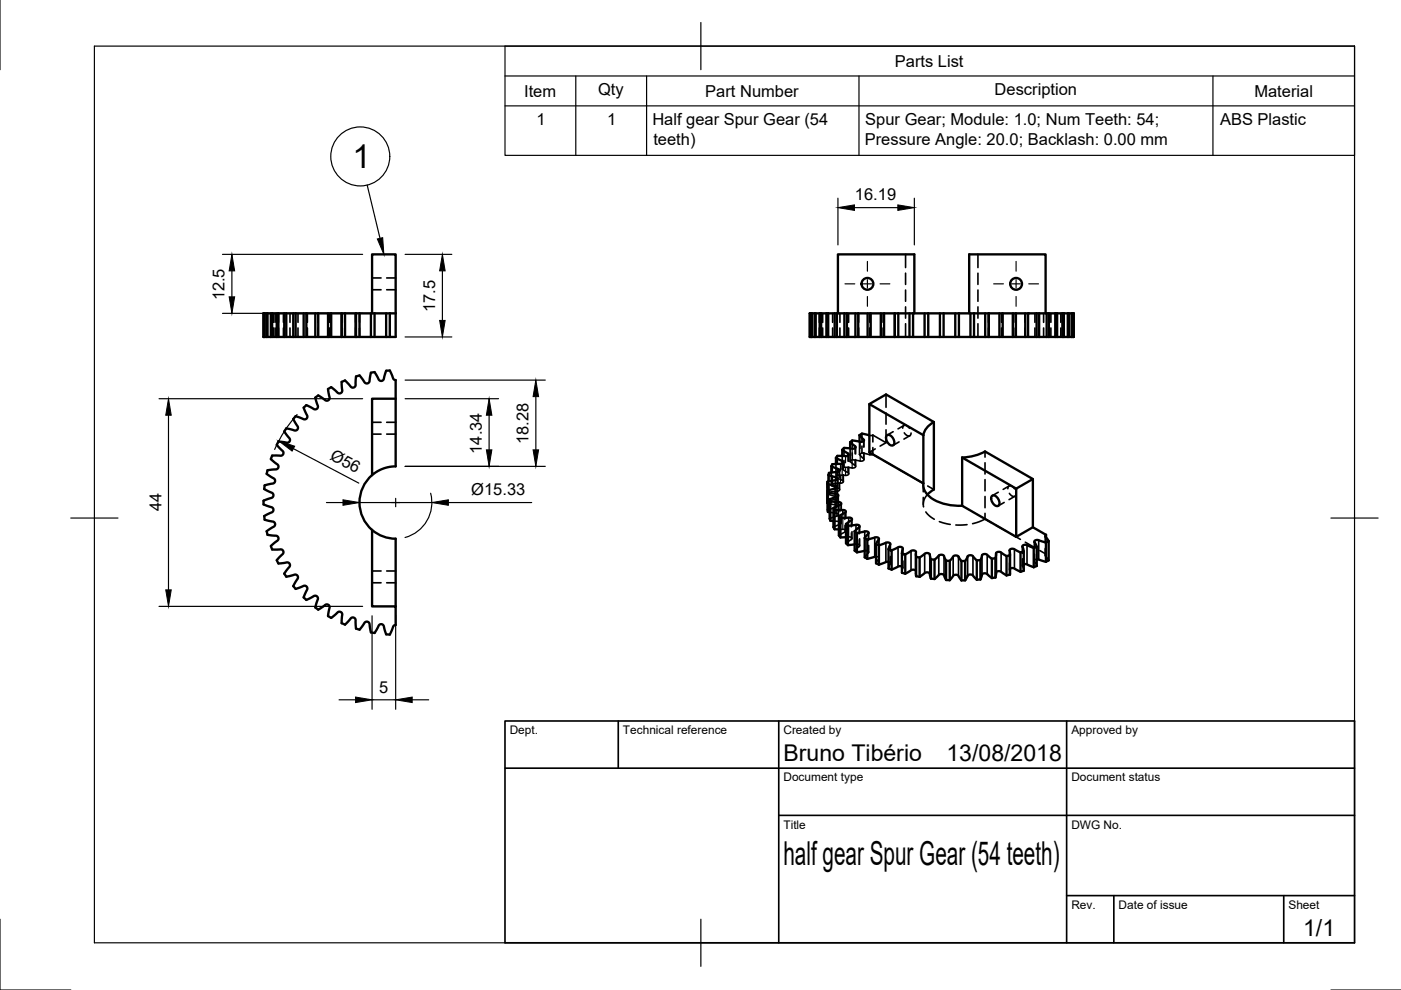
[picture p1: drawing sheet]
<svg xmlns="http://www.w3.org/2000/svg" width="297mm" height="210mm" viewBox="0 0 297 210" stroke-linecap="round" stroke-linejoin="round" font-family="sans-serif">
<!-- layer: Visible -->
<g fill="none" stroke="#000" stroke-width=".5">
<path d="M55.9 66.4v5h.1M55.9 66.4h.1M55.9 66.4h.2M56 71.4h.5M56 66.4v5M56.1 66.4h.6M56.1 66.4v5M56.5 71.4h.9M56.5 66.4v5M56.7 66.4h1M56.7 66.4v5M57.4 71.4h1.3"/>
<path d="M57.4 66.4v5M57.7 66.4h1.3M57.7 66.4v5M58.7 71.4h1.6M58.7 66.4v5M59 66.4h1.7M59 66.4v5M60.3 71.4h1.9M60.3 66.4v5M60.7 66.4h2M60.7 66.4v5M62.2 71.4h2.2"/>
<path d="M62.2 66.4v5M62.7 66.4h2.2M62.7 66.4v5M64.4 71.4h2.4M64.4 66.4v5M64.9 66.4h2.6M64.9 66.4v5M66.8 71.4h2.7M66.8 66.4v5M67.5 66.4h2.7M67.5 66.4v5M69.5 71.4h2.9"/>
<path d="M69.5 66.4v5M70.2 66.4h3M70.2 66.4v5M72.4 66.4v5M72.4 71.4h3.1M73.2 66.4h3M73.2 66.4v5M75.4 66.4v5M75.5 71.4h3.1M75.5 66.4v5M76.2 66.4h3.2M76.2 66.4v5"/>
<path d="M78.6 71.4h3.3M78.6 66.4v5M78.9 66.4v-12.5h5v12.5M79.4 66.4h3.3M79.4 66.4v5M81.9 66.4v5M82.7 66.4h1.2M82.7 66.4v5M83.9 66.4v5h-2M171.7 71.4h.3M171.7 66.4v5M171.7 66.4h.3"/>
<path d="M172 71.4h.1M172 66.4h.1M172 66.4v5M172.1 71.4h.6M172.1 66.4h.6M172.1 66.4v5M172.7 71.4h.2M172.7 66.4h.2M172.7 66.4v5M172.9 71.4h.9M172.9 66.4h.9M172.9 66.4v5"/>
<path d="M173.8 71.4h.3M173.8 66.4h.3M173.8 66.4v5M174.1 71.4h1.1M174.1 66.4h1.1M174.1 66.4v5M175.2 71.4h.4M175.2 66.4h.4M175.2 66.4v5M175.6 71.4h1.4M175.6 66.4h1.4M175.6 66.4v5"/>
<path d="M177 71.4h.4M177 66.4h.4M177 66.4v5M177.4 71.4h1.6M177.4 66.4h1.6M177.4 66.4v5M177.7 66.4v-12.5h16.2v12.5M179 71.4h.6M179 66.4h.6M179 66.4v5M179.6 71.4h1.8M179.6 66.4h2.4"/>
<path d="M179.6 66.4v5M181.4 71.4h2.5M181.4 66.4v5M182 66.4h2.6M182 66.4v5M183.9 71.4h2.8M183.9 66.4v5M184.6 66.4h2.8M184.6 66.4v5M186.7 71.4h3M186.7 66.4v5M187.4 66.4h3.1"/>
<path d="M187.4 66.4v5M189.7 66.4v5M189.7 71.4h3.1M190.5 66.4h3.1M190.5 66.4v5M192.8 71.4h3.2M192.8 66.4v5M193.6 66.4h3.2M193.6 66.4v5M196 71.4h3.3M196 66.4v5M196.8 66.4h3.3"/>
<path d="M196.8 66.4v5M199.3 71.4h3.2M199.3 66.4v5M200.1 66.4h3.2M200.1 66.4v5M202.5 71.4h3.3M202.5 66.4v5M203.3 66.4h3.2M203.3 66.4v5M205.5 66.4v-12.5h16.2v12.5M205.8 71.4h3.1M205.8 66.4v5"/>
<path d="M206.5 66.4h3.1M206.5 66.4v5M208.9 71.4h3M208.9 66.4v5M209.6 66.4h3M209.6 66.4v5M211.9 71.4h2.8M211.9 66.4v5M212.6 66.4h2.8M212.6 66.4v5M214.7 71.4h2.7M214.7 66.4v5"/>
<path d="M215.4 66.4h2.6M215.4 66.4v5M217.4 71.4h2.4M217.4 66.4v5M218 66.4h1.8M218 66.4v5M219.8 71.4h.5M219.8 66.4h.5M219.8 66.4v5M220.3 71.4h1.6M220.3 66.4h1.6M220.3 66.4v5"/>
<path d="M221.9 71.4h.5M221.9 66.4h.5M221.9 66.4v5M222.4 71.4h1.3M222.4 66.4h1.3M222.4 66.4v5M223.7 71.4h.4M223.7 66.4h.4M223.7 66.4v5M224.1 71.4h1.1M224.1 66.4h1.1M224.1 66.4v5"/>
<path d="M225.2 71.4h.4M225.2 66.4h.4M225.2 66.4v5M225.6 71.4h.8M225.6 66.4h.8M225.6 66.4v5M226.4 71.4h.2M226.4 66.4h.2M226.4 66.4v5M226.6 71.4h.6M226.6 66.4h.6M226.6 66.4v5"/>
<path d="M227.2 71.4h.1M227.2 66.4h.1M227.2 66.4v5M227.3 71.4h.3M227.3 66.4h.3M227.3 66.4v5M227.6 66.4v5M83.9 84.5h-5v16.2a7.7 7.7 0 0 1 5-1.8v-18.3l-.5-.3-.7-1.7h-.8l-.6 1.8-.4 .4-.6-.3-.9-1.6-.8 .1-.3 1.9-.4 .4-.6-.2-1.1-1.5-.7 .2-.1 2-.5 .4-.5-.1-1.2-1.4-.8 .3 .2 1.9-.4 .5-.5-.1-1.5-1.2-.7 .4 .4 1.9-.4 .5h-.5l-1.5-1.1-.7 .5 .6 1.8-.2 .5-.6 .2-1.7-.9-.5 .5 .7 1.8-.1 .5-.5 .2-1.8-.7-.5 .6 .9 1.7v.5l-.6 .3-1.8-.5-.4 .7 1.1 1.5v.6l-.5 .3-1.9-.3-.3 .7 1.3 1.4v.7l-.4 .2h-1.9l-.1 .4-.2 .3 1.5 1.2 .1 .5-.4 .5-1.9 .2-.2 .8 1.6 1 .2 .5-.4 .5-1.8 .4-.1 .8 1.7 .8 .3 .5-.3 .5-1.8 .7v.7l1.8 .7 .3 .5-.3 .5-1.7 .8 .1 .4v.4l1.8 .4 .4 .4-.1 .6-1.7 1 .2 .8 1.9 .2 .4 .4-.1 .6-1.5 1.2 .3 .7h1.9l.5 .4-.1 .5-1.3 1.4 .3 .7 1.9-.3 .5 .4v.5l-1.1 1.5 .2 .3 .2 .4 1.8-.5 .5 .2 .1 .6-.9 1.7 .5 .6 1.7-.7 .6 .2 .1 .5-.7 1.8 .5 .5 1.7-.9 .6 .2 .2 .5-.6 1.8 .7 .5 1.5-1.1 .7 .1 .2 .5-.4 1.8 .4 .2 .3 .2 1.4-1.2 .6-.1 .4 .5-.2 1.9 .8 .3 1.2-1.4 .5-.1 .5 .4 .1 2 .7 .2 1.1-1.5 .6-.2 .4 .4 .3 1.9 .8 .1 .9-1.6 .6-.3 .4 .4 .6 1.8h.8l.7-1.7 .5-.3v-3.9h-5v-16.2M176.3 98.9l1.5 .6 .2 .3-.4 .3-1.8 .2-.2 .4M176.3 98.9v1.3M177.2 97.1l1.5 .7 .1 .3-.4 .2-1.9 .1-.2 .5M177.2 97.1v1.3"/>
<path d="M178.6 95.4l1.3 1-.4 .3h-1a1.05 1.05 0 0 0-1.3 .4M178.6 95.4v1.3M180.2 93.8l1.1 .8 .1 .3-.4 .2-1.1-.1a1.15 1.15 0 0 0-1.3 .4M180.2 93.8v1.3M182.2 92.3l1 1.1-.5 .3-1-.2a1.24 1.24 0 0 0-1.5 .3M182.2 92.3v1.3M182.2 92.3a1.49 1.49 0 0 1 1.7-.1l.4 .1M184.3 85.7l3.6-2.1 10.1 5.9M188.1 92.2a1.44 1.44 0 0 1 1.3 2.2 1.44 1.44 0 0 1-1.3-2.2zM195.8 92.3l-11.5-6.6v10.2l11.5 6.6M195.8 92.3v10.2M198 89.5v14.3l-1.4 1.1"/>
<path d="M198 89.5a4 4 0 0 0-2.2 2.8M204 97v10.2M204 97l11.4 6.6M204 97l3-.5 1.8-.8 10.2 5.9v10.2l2.8 1.6M78.9 100.7a7.7 7.7 0 0 0 0 11.7M78.9 112.4a7.7 7.7 0 0 0 5 1.8v14.4M175.4 102.6l1.8 .4 .3 .3-.3 .3-1.7 .4M175.4 102.6l.1 4.1M175.5 104v.5M175.5 104v4.5M175.5 108.5l.4 .1M175.5 104.5l1.9 .2 .3 .3-.2 .3-1.6 .6"/>
<path d="M175.5 104.5v4M175.6 100.7l1.7 .5 .3 .3-.4 .3-1.8 .3v.5M175.6 100.7v1.4M175.9 105.9v4.1l.2 .4M175.9 105.9l.2 .4M176.1 110.4v-4.1l2.1 .2 .2 .2-.1 .3-1.6 .7v4.1l.2 .4M176.1 110.4l.6 .1M176.7 107.7l.2 .4M176.9 112.2h1M176.9 108.1h1.9l.5 .2-.1 .4-1.3 .7M176.9 108.1v4.1M177.9 109.4v4.1l.3 .4"/>
<path d="M177.9 109.4l.3 .4M178.2 109.8l1.9-.1 .5 .2v.4l-1.2 .8M178.2 109.8v4.1M179.4 111.1l.4 .4M179.4 111.1v4.1l.4 .4M179.4 113.9h-1.2M179.8 111.5v4.1l1.4-.2M179.8 111.5l1.8-.2 .6 .1v.3l-1 1M181.2 112.7v4l.5 .4M181.2 112.7l.5 .3M181.7 113l1.8-.3 .5 .1 .2 .3-.9 1M181.7 113v4.1"/>
<path d="M183.3 114.1v4.1l.6 .3M183.3 116.8l-1.6 .3M183.3 114.1l.6 .3M183.9 114.4l1.7-.5 .6 .1 .1 .3-.6 1M183.9 114.4v4.1M185.7 115.3l.6 .3M185.7 115.3v4.1l.6 .3M185.7 118l-1.8 .5M186.3 115.6v4.1l1.7-.6h.4M186.3 115.6l1.6-.6 .6 .1 .3 .3-.4 1M188.4 116.4v4.1l.6 .3M188.4 116.4l.6 .3"/>
<path d="M189 116.7l1.5-.7h.6l.3 .3-.2 1.1M189 116.7v4.1M191.2 117.4v4l.7 .2M191.2 117.4l.7 .1M191.9 117.5l1.4-.7 .6-.1 .3 .3v1.1M191.9 117.5v4.1M194.2 117.4v4.8M194.2 118.1v4.1M194.2 118.1l.8 .1M195.8 102.5a4 4 0 0 0 2.8 3.8l1.4 .5 1.5 .3 2.5 .1M197.4 118.6l-.3-1.1-.4-.2-.6 .1-1.1 .8v4.1l1.1-.9h.6l.4 .2 .3 1.1M197.4 118.6v4.1"/>
<path d="M197.4 118.6l.7 .1M198.1 118.7l1-1 .6-.1 .4 .2 .5 1.1M198.1 118.7v4.1M200.6 118.9v4.1M200.6 118.9h.8M201.4 118.9l.8-1 .5-.1 .5 .1 .6 1.1M201.4 118.9v4.1M203.8 119v4M204 107.2l11.4 6.6M204.6 118.9v4.1M204.6 118.9l-.8 .1M207.1 118.8l-.9-1-.5-.1-.5 .2-.6 1"/>
<path d="M207.1 118.8v4.1M207.9 118.8h-.8M210.3 118.5l-1.2-1h-.5l-.4 .2-.3 1.1v4M210.3 118.5v4.1M210.4 105.1a1.44 1.44 0 0 1 1.3 2.2 1.44 1.44 0 0 1-1.3-2.2zM211 118.4v4M211.1 118.4l-.8 .1M211.2 117.4v4.1l-.2 .9M213.4 117.9l-1.2-.8-.6-.1-.4 .3-.2 1.1M213.4 117.9v4.1M214.1 117.4v4.4M216.4 117.1l-1.8-.8-.5 .3v.6a.55 .55 0 0 1-.1 .6 .55 .55 0 0 1-.6 .1"/>
<path d="M216.4 117.1v4.1M217.1 116.9v4.1l-.7 .2M217.1 119.6h.5l1.6 .7M217.1 116.9l-.7 .2M219 101.6l-3.6 2v10.2l3.6-2M219.2 116.2l-1.6-.7-.5 .1-.3 .2 .3 1.1M219.2 116.2v4.1M219.8 115.9v4.1l-.6 .3M219.8 118.6l2 .5M219.8 115.9l-.6 .3M221.8 115l-1.7-.5-.6 .1-.2 .2 .5 1.1M221.8 115v4.1"/>
<path d="M221.8 113.4l-.2 .3 .7 1M221.8 113.4v.5M222.3 114.7v4.1l-.5 .3M222.3 114.7l-.5 .3M191.2 120.1h-.6l-1.6 .7M194.2 121l-.4-.2h-.5l-1.4 .8M194.2 122.2l.8 .1M197.4 122.7l.7 .1M198.1 122.8l1-1 .6-.1 .4 .2 .5 1.1M200.6 123h.8M201.4 123l.8-1 .5-.1 .5 .1 .6 1M204.6 123h-.8"/>
<path d="M207.1 122.9l-.9-1-.5-.1-.5 .2-.6 1M207.9 122.8l-.8 .1M210.3 122.6l-1.1-.9-.5-.1-.5 .2-.3 1M211.1 122.4l-.8 .2M211.2 121.4l.3-.3h.5l1.4 .9M214.1 121.8l-.7 .2M214.1 121.5v.3M214.1 120.6l.8-.1 1.5 .7"/>
<circle cx="183.9" cy="60.2" r="1.25"/>
<circle cx="215.4" cy="60.2" r="1.25"/>
</g>
<!-- layer: Hidden -->
<g fill="none" stroke="#000" stroke-width=".35">
<path d="M78.9 58.9h1.9M82 58.9h1.9M192 53.9v2.8M192 57.9v2.4M207.3 53.9v2.8M207.3 57.9v2.4M58 66.4v1.9M58 69.5v1.9M58.3 66.4v1.9M58.3 69.5v1.9M59 66.4v1.9M59 69.5v1.9"/>
<path d="M60.1 66.4v1.9M60.1 69.5v1.9M61.5 66.4v1.9M61.5 69.5v1.9M63.2 66.4v1.9M63.2 69.5v1.9M65.2 66.4v1.9M65.2 69.5v1.9M67.4 66.4v1.9M67.4 69.5v1.9M69.9 66.4v1.9M69.9 69.5v1.9"/>
<path d="M72.6 66.4v1.9M72.6 69.5v1.9M75.4 66.4v1.9M75.4 69.5v1.9M76.2 66.4v1.9M76.2 69.5v1.9M78.9 61.4h1.9M82 61.4h1.9M173.7 66.4v1.9M173.7 69.5v1.9M173.9 66.4v1.9M173.9 69.5v1.9"/>
<path d="M174.4 66.4v1.9M174.4 69.5v1.9M175.3 66.4v1.9M175.3 69.5v1.9M176.5 66.4v1.9M176.5 69.5v1.9M178.1 66.4v1.9M178.1 69.5v1.9M179.9 66.4v1.9M179.9 69.5v1.9M182 66.4v1.9M182 69.5v1.9"/>
<path d="M184.4 66.4v1.9M184.4 69.5v1.9M187 66.4v1.9M187 69.5v1.9M189.7 66.4v1.9M189.7 69.5v1.9M192 61.5v2.4M192 65.1v2.4M192 68.6v2.8M207.3 61.5v2.4M207.3 65.1v2.4M207.3 68.6v2.8"/>
<path d="M209.6 66.4v1.9M209.6 69.5v1.9M212.4 66.4v1.9M212.4 69.5v1.9M214.9 66.4v1.9M214.9 69.5v1.9M217.3 66.4v1.9M217.3 69.5v1.9M219.4 66.4v1.9M219.4 69.5v1.9M221.3 66.4v1.9M221.3 69.5v1.9"/>
<path d="M222.8 66.4v1.9M222.8 69.5v1.9M224 66.4v1.9M224 69.5v1.9M224.9 66.4v1.9M224.9 69.5v1.9M225.5 66.4v1.9M225.5 69.5v1.9M225.6 66.4v1.9M225.6 69.5v1.9M78.9 89.5h1.9M78.9 92h1.9"/>
<path d="M82 89.5h1.9M82 92h1.9M176.5 98.4v1.5M177.2 98.4v2.8M177.5 96.7v1.4M177.5 99.3v1.5M178 99.7v1.5M178.6 99.5l1.2 .8 .1 .3-.5 .2h-1.9M178.6 96.7v2.8M178.8 98v1.5M178.9 99.1l-.3 .4M178.9 95v1.4"/>
<path d="M178.9 97.6v1.5M179.9 96.4v1.4M179.9 99v1.5M180.2 97.8l1.1 .9v.4l-.5 .1-1.9-.1M180.2 95.1v2.7M180.7 97.5l-.5 .3M180.7 93.4v1.4M180.7 96v1.5M181.4 94.8v1.4M181.4 97.4v1.5M182.2 96.4l1 .9-.2 .4-.5 .1-1.8-.3M182.2 93.6v2.8"/>
<path d="M182.8 96l-.6 .4M182.8 96l1.7 .4 .6-.1M182.8 91.9v1.5M182.8 94.6v1.4M183.2 93.3v1.5M183.2 96v1.4M185.1 92.3h-.8M185.1 92.3v1.4M185.1 94.9v1.4M185.1 96.3l1.3 .8M185.6 95.2l-1.3 .7M187.4 97.7l2.1 1.2"/>
<path d="M187.9 91.1v2.8l-2.8-1.6M187.9 93.9l-1.3 .7M187.9 83.6v2.8M187.9 87.6v2.3M189.4 91.5l-1.3 .7M190.5 99.5l2.1 1.2M190.6 93.7l-1.2 .7M191.4 90.8a.63 .63 0 0 1 .5-.7 .63 .63 0 0 1 .7 .4l.2 .3M191.7 90.2l-1.3 .7M191.7 91.8a.78 .78 0 0 0 .6 .6 .78 .78 0 0 0 .8-.3l.1-.3M192.9 92.4l-1.3 .7M208.8 95.7v1.2"/>
<path d="M208.8 98.1v2.4M175.4 106.2v.5M175.4 102.1v1.5M175.4 104.8v1.4M175.5 106.7l1.7 .4 .3 .3-.3 .2-1.7 .5M175.6 104.8l1.7 .5 .3 .3-.3 .3-1.9 .3M175.6 102.1v2.7M175.8 104.4l-.2 .4M175.8 100.3v1.4M175.8 102.9v1.5M175.9 108.6l1.5 .2 .3 .3-.2 .3-1.6 .6M176.3 103l1.5 .6 .2 .3-.4 .2-1.8 .3"/>
<path d="M176.3 100.2v2.8M176.5 102.5l-.2 .5M176.5 101.1v1.4M176.7 110.5l1.3 .1 .4 .3-.2 .2-1.5 .7M177.2 101.2l1.5 .7 .1 .3-.4 .2-1.9 .1M177.5 103.3v1.4M177.5 105.9v1.5M177.5 100.8l-.3 .4M177.6 101.5v1.4M177.6 104.1v1.5M177.7 105v1.5M177.7 107.7v1.4"/>
<path d="M177.9 112.2h1.1l.3 .3-.1 .3-1.3 .7M178 102.4v1.4M178.4 106.8v1.4M178.4 109.4v1.5M178.8 100.7v1.4M179.3 108.5v1.4M179.3 111.1v1.5M179.4 113.9l.8-.1 .4 .4-1.2 1M180.6 110.1v1.4M180.6 112.7v1.5M181.2 115.4h.7l.4 .3-1.1 1M182.3 111.6v1.4"/>
<path d="M182.3 114.2v1.5M183.3 116.8h.1M183.3 116.8h.6l.3 .3-.9 1.1M184.2 113v1.4M184.2 115.6v1.5M185.7 118l.5 .1 .2 .2-.7 1.1M186.4 114.2v1.5M186.4 116.9v1.4M188.4 119.1l.4 .3-.4 1.1M188.8 115.4v1.4M188.8 118v1.4M191.4 116.3v1.4"/>
<path d="M191.4 118.9v1.5M193.6 101.3l2.1 1.1M194.2 117v1.5M194.2 119.7v1.4M195.7 102.8v1.5M195.7 105.5v1.4M196.3 108.6l.7 .7 1.1 .8M196.6 104.9a2.88 2.88 0 0 0-.8 2.6M196.7 103l1.3 .8M199.2 110.6l2.3 .6M205 111.2l-2.3 .1M208.8 110l-2.6 1"/>
<path d="M208.8 110l1.3 .8M208.8 101.7v2.4M208.8 105.3v2.3M208.8 108.8v1.2M211.2 111.4l2 1.2M211.2 117.3v1.5M211.2 120v1.4M211.7 104.4l-1.3 .7M212.9 106.5l-1.2 .8M213.7 103.6a.63 .63 0 0 1 .5-.6 .63 .63 0 0 1 .7 .4l.2 .3M213.9 103l-1.2 .8M214 104.6a.78 .78 0 0 0 .6 .6 .78 .78 0 0 0 .8-.3v-.3"/>
<path d="M214.1 116.7v1.4M214.1 119.3v1.5M214.3 113.2l2 1.2M215.2 105.2l-1.3 .7M216.8 115.8v1.5M216.8 118.5v1.4M217.1 119.6l-.3 .3 .3 1.1M217.4 115l2 1.1M219.3 114.8v1.5M219.3 117.5v1.4M219.8 118.6l-.5 .3 .5 1.1M220.5 116.7l1.3 .8"/>
<path d="M221.6 113.6v1.5M221.6 116.3v1.4M221.8 117.5l-.2 .3 .7 1M221.8 113.9v3.6M78.9 121.1h1.9M78.9 123.6h1.9M82 121.1h1.9M82 123.6h1.9M191.2 120.1l.2 .3-.2 1M194.2 121v.5M211.2 121.4v.1M214.1 120.8v.7"/>
<path d="M214.1 120.6v.2"/>
</g>
<!-- layer: Hidden Narrow -->
<g fill="none" stroke="#000" stroke-width=".25">
<path d="M178.2 98.4v1.4M178.6 98.3v3.5M179.3 96.7v1.5M179.3 99.3v1.5M179.7 96.6v1.2M179.7 99v1.2M180.7 95.1v1.5M180.7 97.8v1.4M181.3 95v1.2M181.3 97.4v1.3M182.4 93.7v1.4M182.4 96.3v1.5"/>
<path d="M183.1 93.5v1.3M183.1 96v1.2M184.4 92.3v1.5M184.4 95v1.4M177 103.6v3.4M177.1 103.6v2.3M177.1 106.2v1.5M177.1 101.8v1.5M177.2 101.8v3.5M177.2 105.4v3.4M177.4 105.3v1.5M177.4 108v1.4"/>
<path d="M177.5 100.1v1.4M177.5 102.7v1.5M177.7 100v3.5M177.8 107.2v3.3M178.1 107.1v1.4M178.1 109.7v1.5M178.2 101v1.4M178.7 108.9v3.3M179.1 108.7v1.5M179.1 111.4v1.4M179.9 110.7v3.1M180.5 110.3v1.5"/>
<path d="M180.5 113v1.4M181.5 112.4v3M182.1 111.8v1.5M182.1 114.4v1.5M183.3 114.1v2.7M184.1 113.2v1.4M184.1 115.8v1.5M186.3 114.4v1.4M186.3 117v1.5M188.8 115.5v1.4M188.8 118.1v1.4M191.4 116.4v1.4"/>
<path d="M191.4 119v1.4M194.2 117.1v1.4M194.2 119.7v1.5M211.2 117.3v1.5M211.2 120v1.4M214.1 116.7v1.5M214.1 119.4v1.4M216.8 115.9v1.5M216.8 118.6v1.4M219.3 114.9v1.5M219.3 117.6v1.4M221.7 113.8v1.4"/>
<path d="M221.7 116.4v1.5"/>
</g>
<!-- layer: Visible Narrow -->
<g fill="none" stroke="#000" stroke-width=".35">
<path d="M177.7 99.4v.6M178.6 97.7v.6M179.7 96.1v.5M181.3 94.6v.4M183.1 93.1v.4M177 102.9v.7M177.2 101.2v.6M177.2 104.7v.7M177.8 106.4v.8M178.7 108.1v.8M179.9 109.8v.9M181.5 111.3v1.1"/>
<path d="M183.3 112.7v1.4M185.5 114v4M187.8 115.1v4.1M190.4 116v4.1M193.2 116.8v4.1M196 117.4v4.1M197.1 117.6v4.1M199 117.8v4.1M200.2 117.9v4.1M202.1 118v4.1M203.2 118v4.1M205.2 118v4.1"/>
<path d="M206.3 117.9v4.1M208.2 117.8v4.1M209.3 117.6v4.1M212.3 117.1v4.1M215.1 116.5v4M217.8 115.6v4.1M220.2 114.5v4.1"/>
</g>
<!-- layer: TitleBlock -->
<path d="M107.1 152.9h180.1v47h-180.1zM131.1 152.9v10M165.1 152.9v47M226.1 152.9v47M107.1 162.9h180.1M165.1 172.9h122.1M226.1 189.9h61.1M236.2 189.9v10M272.2 189.9v10" fill="none" stroke="#000" stroke-width=".35"/>
<!-- layer: BOM -->
<g fill="none" stroke="#000" stroke-width=".25">
<path d="M107.1 9.8h180.1v23.1h-180.1zM107.1 16.1h180.1M122.1 16.1v16.8M137.1 16.1v16.8M182.1 16.1v16.8M257.2 16.1v16.8M77.9 39.2l2.7 11.3M107.1 22.4h180.1"/>
<circle cx="76.4" cy="33.2" r="6.3"/>
</g>
<path d="M80 50.7l1.1-.3 .3 3.5z" fill="#000" stroke="#000" stroke-width=".21"/>
<!-- layer: Center Lines -->
<g fill="none" stroke="#000" stroke-width=".25">
<path d="M183.9 55.4v2.1M183.9 59.3v1.8M215.4 55.4v2.1M215.4 59.3v1.8M179.2 60.2h2M183 60.2h1.8M183.9 62.9v2M186.6 60.2h2.1M210.7 60.2h2.1M214.5 60.2h1.8M215.4 62.9v2M218.1 60.2h2.1"/>
<path d="M83 106.6h1.8M83.9 105.7v1.7"/>
</g>
<!-- layer: Dimensions -->
<g fill="none" stroke="#000" stroke-width=".25">
<path d="M47.2 53.9h29.7M49.2 57.4v5.5M85.9 53.9h9.9M93.8 57.4v10.5M177.7 42v9.9M181.2 44h9.2M193.9 42v9.9M47.2 66.4h29.7M85.9 71.4h9.9M33.7 84.5h43.2M35.7 88v37.1M62.2 95.1l13.9 7.3"/>
<path d="M63 87.9a28 28 0 0 0-4.8 7.4M85.9 80.6h29.7M85.9 98.9h29.7M85.9 84.5h19.8M103.7 88v7.4M113.6 84.1v11.3M69.2 106.6h3.5M76.2 106.6h15.4M91.3 104.6a7.7 7.7 0 0 1-5.4 9.4M95.1 106.6h17.6M33.7 128.6h43.2M78.9 130.6v19.8"/>
<path d="M83.9 130.6v19.8M71.9 148.4h3.5M78.9 148.4h5M87.4 148.4h3.5"/>
</g>
<g fill="#000" stroke="#000" stroke-width=".21">
<path d="M49.2 53.9l.6 3.5h-1.2zM93.8 53.9l.6 3.5h-1.2zM177.7 44l3.5-.6v1.2zM190.4 43.4l3.5 .6-3.5 .6zM48.6 62.9h1.2l-.6 3.5zM93.2 67.9h1.2l-.6 3.5zM35.7 84.5l.6 3.5h-1.2zM59.1 93.5l3.4 1.1-.6 1zM103.1 95.4h1.2l-.6 3.5zM103.7 84.5l.6 3.5h-1.2zM113.6 80.6l.6 3.5h-1.2zM113 95.4h1.2l-.6 3.5z"/>
<path d="M72.7 106l3.5 .6-3.5 .5zM91.6 106.6l3.5-.6v1.1zM35.1 125.1h1.2l-.6 3.5zM75.4 147.8l3.5 .6-3.5 .6zM83.9 148.4l3.5-.6v1.2z"/>
</g>
<!-- layer: Border -->
<path d="M0 0v14.8M20 9.8h267.2v190.1h-267.2zM148.6 4.8v10M15 109.8h10M282.2 109.8h10M0 194.9v15h15M148.6 194.9v10M282.2 209.9h14.9" fill="none" stroke="#000" stroke-width=".25"/>
<g font-size="7">
<text x="74.7" y="35.7">1</text>
<text x="166.1" y="183.4">half gear Spur Gear (54 teeth)</text>
</g>
<g font-size="4.9">
<text x="166.1" y="161.4">Bruno Tibério</text>
<text x="200.7" y="161.4">13/08/2018</text>
<text x="276.3" y="198.5">1/1</text>
</g>
<g font-size="3.5">
<text x="189.7" y="14.2">Parts List</text>
<text x="111.1" y="20.5">Item</text>
<text x="126.8" y="20.2">Qty</text>
<text x="149.5" y="20.5">Part Number</text>
<text x="210.9" y="20.2">Description</text>
<text x="266" y="20.5">Material</text>
<text x="113.7" y="26.5">1</text>
<text x="128.7" y="26.5">1</text>
<text x="138.3" y="26.5">Half gear Spur Gear (54</text>
<text x="183.5" y="26.5">Spur Gear; Module: 1.0; Num Teeth: 54;</text>
<text x="258.7" y="26.5">ABS Plastic</text>
<text x="138.5" y="30.7">teeth)</text>
<text x="183.4" y="30.7">Pressure Angle: 20.0; Backlash: 0.00 mm</text>
<text x="181.3" y="42.5">16.19</text>
<text x="47.6" y="63.7" transform="rotate(-90 47.6 63.7)">12.5</text>
<text x="92.3" y="66.2" transform="rotate(-90 92.3 66.2)">17.5</text>
<text x="112.1" y="94.2" transform="rotate(-90 112.1 94.2)">18.28</text>
<text x="69.8" y="97.3" transform="rotate(28 69.8 97.3)">Ø56</text>
<text x="102.2" y="96.2" transform="rotate(-90 102.2 96.2)">14.34</text>
<text x="99.9" y="105">Ø15.33</text>
<text x="34.2" y="108.4" transform="rotate(-90 34.2 108.4)">44</text>
<text x="80.4" y="146.8">5</text>
</g>
<g font-size="2.5">
<text x="108.1" y="155.7">Dept.</text>
<text x="132.1" y="155.7">Technical reference</text>
<text x="166.1" y="155.7">Created by</text>
<text x="227.1" y="155.7">Approved by</text>
<text x="166.1" y="165.7">Document type</text>
<text x="227.1" y="165.7">Document status</text>
<text x="166.1" y="175.7">Title</text>
<text x="227.1" y="175.7">DWG No.</text>
<text x="227.1" y="192.7">Rev.</text>
<text x="237.2" y="192.7">Date of issue</text>
<text x="273.2" y="192.7">Sheet</text>
</g>
</svg>
